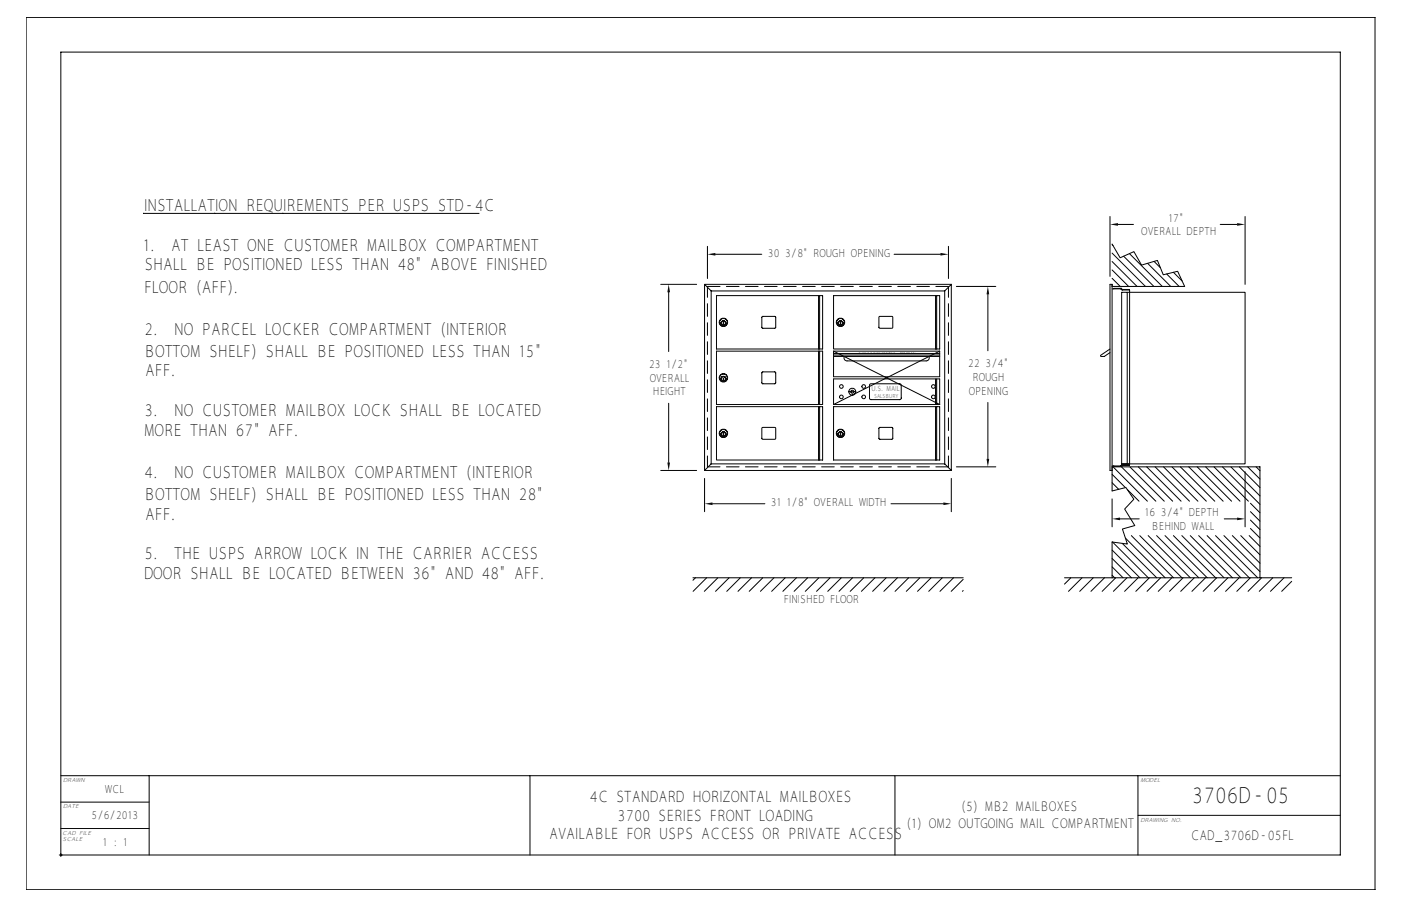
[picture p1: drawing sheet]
<svg xmlns="http://www.w3.org/2000/svg" width="432mm" height="279mm" viewBox="0 0 432 279" stroke-linecap="round" stroke-linejoin="round" font-family="sans-serif">
<g fill="none" stroke="#000" stroke-width=".31">
<path d="M8.1 5.4h415.7v269h-415.7zM44.4 65.8h-.3h103.7M218 76v9.9M220.5 78.4h14.3M275.6 78.4h14.3M292.3 76v9.9M342.1 66.8v18.4M342.8 75.2l2.4 4.3 4.3-1.9 2.3 4.2 4.9-1.5 1.8 4.4 4.5-1 2.1 4.6h-22.3M342.8 78.1l10.2 10.2M342.8 75.5l.3 .3M344.6 69.2h4.7M346.3 79l9.3 9.3"/>
<path d="M348.1 78.2l10.1 10.1M376.1 69.2h5.2M383.7 66.8v20.9M203.6 87.7h11.1M206.1 90.1v18.3M217.2 87.7l2 2M219.2 89.7v53.4M219.2 89.7h72M220.8 91.2h32.7v16.4h-32.7zM222.9 99.4l.1 .8zM234.9 97.7h4.1v3.4h-4.1zM252.3 91.2v16.4"/>
<path d="M252.6 91.2v16.4M256.9 91.2h32.7v16.4h-32.7zM259 99.4l.1 .8zM271 97.7h4.1v3.4h-4.1zM288.4 91.2v16.4M288.7 91.2v16.4M291.2 89.7v53.4M293.2 87.7h-76v57.4M293.2 87.7v57.4M293.2 87.7l-2 2M294.8 88.3h12.1M304.5 90.8v17.4"/>
<path d="M342.8 89.1l2.9-.2v.5h2.5M342.8 85.8l2.5 2.5M342.8 83.2l5.1 5.1M342.8 80.6l7.6 7.7M343.3 89.1v-.2h2.1v.2M345.7 90.1h38v53h-38zM346 89.4v-.1h2.1l.1 54M347.4 90.1v53M353.7 81.2l7.1 7.1M355.7 80.6l1.9 2M359.6 84.5l3.8 3.8M361.7 84l2.7 2.7"/>
<path d="M220.8 108.3h32.7v16.4h-32.7zM222.9 116.6l.1 .7zM234.9 114.8h4.1v3.5h-4.1zM252.3 108.3v16.4M252.6 108.3v16.4M256.9 108.3h32.7M256.9 109h32.7M256.9 109.9h32.7M256.9 109.5h32.7M256.9 108.3l32.7 16.4M256.9 108.3v7.9h32.7v-7.9M260.2 109.9a.95 .95 0 0 0 .9 1.4h24.4a.95 .95 0 0 0 .8-1.4"/>
<path d="M268.1 118.5l9.4-.1 .3 .4-.1 4.1-.4 .3h-9l-.3-.4zM288.4 116.8v7.9M288.7 116.8v7.9M289.6 108.3l-32.7 16.4M342.1 107.6l-2.9 2.2 1.1 .1 1.8-1.2M206.1 124.4v18.2M220.8 125.4h32.7v16.5h-32.7zM222.9 133.7l.1 .7zM234.9 131.9h4.1v3.5h-4.1zM252.3 125.4v16.5M252.6 125.4v16.5M256.9 124.7h32.7"/>
<path d="M256.9 125.4h32.7v16.5h-32.7zM256.9 124.7v-7.9h32.7v7.9M259 133.7l.1 .7zM261.6 120.8h2.2a1.07 1.07 0 0 0-1.6-1 1.07 1.07 0 0 0-.2 1.8 1.07 1.07 0 0 0 1.7-.5l.1-.3M271 131.9h4.1v3.5h-4.1zM288.4 125.4v16.5M288.7 125.4v16.5M304.5 124.1v17.4M203.6 145.1h11.1M217.2 145.1h76M217.2 147.5v10.3M219.2 143.1h72"/>
<path d="M219.2 143.1l-2 2M219.6 155.4h16.1M274.6 155.4h16.2M291.2 143.1l2 2M293.2 147.5v10.3M294.8 144h12.1M342.8 144h45.5v34.2M342.8 143.7h2.6v.2M342.8 145.1h-.7v-57.4h.7v63.7l4.2-1.1 2.5 3.7-2.9 3 3.2 5.1-3.9 1 1.6 4.7-4.7-.7v11.1M342.8 153.8v8.7M342.8 148.9l2 2M342.8 146.3l4.1 4.1"/>
<path d="M343 144l10.6 10.6M345.4 143.7v.2M345.6 144l10.6 10.6M345.7 143.1h2.5M346 143.3v.2h2.1v-.2M347.4 150.9l3.7 3.7M348.2 143.3h-2.5v.6h-2.4v-.2M348.2 144l10.6 10.6M350.8 144l10.6 10.6M353.4 144l10.6 10.6M356 144l10.6 10.6M358.6 144l10.6 10.6"/>
<path d="M361.2 144l10.6 10.6M363.8 144l10.6 10.6M366.4 144l10.6 10.6M369 144l10.6 10.6M371.6 144l10.6 10.6M374.2 144l10.6 10.6M376.8 144l11.5 11.5M379.4 144l8.9 8.9M382 144l6.3 6.3M383.7 145.5v17M384.5 144l3.8 3.8M385.4 157.8l2.9 2.9"/>
<path d="M385.4 155.2l2.9 2.9M387.1 144l1.2 1.2M213.6 178.2h83.3M214.3 178.2l-.7 .7M217.8 178.2l-4.2 4.2M221.3 178.2l-4.2 4.2M224.7 178.2l-4.2 4.2M228.2 178.2l-4.2 4.2M231.6 178.2l-4.2 4.2M235.1 178.2l-4.2 4.2M238.5 178.2l-4.1 4.2M242 178.2l-4.2 4.2"/>
<path d="M245.5 178.2l-4.2 4.2M248.9 178.2l-4.2 4.2M252.4 178.2l-4.2 4.2M255.8 178.2l-4.1 4.2M259.3 178.2l-4.2 4.2M262.8 178.2l-4.2 4.2M266.2 178.2l-4.2 4.2M269.7 178.2l-4.2 4.2M273.1 178.2l-4.1 4.2M276.6 178.2l-4.2 4.2M280.1 178.2l-4.2 4.2M283.5 178.2l-4.2 4.2"/>
<path d="M287 178.2l-4.2 4.2M290.4 178.2l-4.2 4.2M293.9 178.2l-4.2 4.2M296.9 178.7l-3.7 3.7M328.1 178.2h70M330 178.2l-1.9 1.9M333.5 178.2l-4.2 4.2M337 178.2l-4.2 4.2M340.4 178.2l-4.2 4.2M342.8 177.4l.7 .8M342.8 174.8l3.3 3.4M342.8 172.2l5.9 6"/>
<path d="M342.8 169.6l8.5 8.6M342.9 167.2l11 11M343.9 178.2l-4.2 4.2M345.2 160h5.9M345.9 167.6l10.6 10.6M346.9 165.9l12.2 12.3M347.3 178.2l-4.2 4.2M348.7 165.2l13 13M350.8 178.2l-4.2 4.2M351.3 165.2l13 13M353.9 165.2l13 13M354.2 178.2l-4.1 4.2"/>
<path d="M356.5 165.2l13 13M357.7 178.2l-4.2 4.2M359.1 165.2l13 13M361.2 178.2l-4.2 4.2M361.7 165.2l13 13M364.3 165.2l13 13M364.6 178.2l-4.2 4.2M366.8 165.2l13.1 13M368.1 178.2l-4.2 4.2M369.4 165.2l13 13M371.5 178.2l-4.1 4.2M372 165.2l13 13"/>
<path d="M374.6 165.2l13 13M375 178.2l-4.2 4.2M377.2 165.2l11.1 11.1M377.3 160h4M378.5 178.2l-4.2 4.2M379.8 165.2l8.5 8.5M381.9 178.2l-4.2 4.2M382.4 165.2l5.9 5.9M385 165.2l3.3 3.3M385.4 178.2l-4.2 4.2M385.4 163l2.9 2.9M385.4 160.4l2.9 2.9"/>
<path d="M388.8 178.2l-4.1 4.2M392.3 178.2l-4.2 4.2M395.8 178.2l-4.2 4.2M398.1 179.3l-3.1 3.1M296.9 182.1l-.3 .3M18.8 239.2h144.5M46 239.2v24.5M163.3 239.2h112.5v24.5M163.3 239.2v24.5M275.8 239.2h137.3M350.7 239.2v24.5M18.8 255.5h27.2"/>
<path d="M18.8 247.4h27.2M53.8 243.6l1-.6 .9-.2h55.3a2.68 2.68 0 0 1 2.6 2.7v6.3a2.68 2.68 0 0 1-2.6 2.7h-55.3a2.68 2.68 0 0 1-2.7-2.7v-6.7zM54.1 243.9l.9-.6 .7-.1h55.3a2.3 2.3 0 0 1 2.3 2.3v6.3a2.3 2.3 0 0 1-2.3 2.3h-55.3a2.3 2.3 0 0 1-2.3-2.3v-6.7zM54.3 244.2l1.4-.6h55.3a1.91 1.91 0 0 1 1.9 1.9v6.3a1.91 1.91 0 0 1-1.9 1.9h-55.3a1.91 1.91 0 0 1-1.9-1.9v-6.3zM55 244.8l.7-.3h55.3l.6 .3 .3 .7v6.3l-.3 .7-.6 .3h-55.3l-.7-.3-.3-.7v-6.3zM55.1 249.8h1.2M55.1 249.4h5.9M55.1 246h56.5M55.1 245.6h56.5M55.1 251.7h56.5M55.1 251.4h56.5M55.1 246.4h1.7"/>
<path d="M55.1 246.8h1.4M55.1 247.2h1.3M55.1 247.5h1.2M55.1 247.9h1.2M55.1 248.3h1.2M55.1 248.7h1.4M55.1 249.1h1.6M55.1 250.2h1.3M55.1 250.6h1.4M55.1 251h1.8M55.1 245.2h56.4M55.1 252.1h56.4"/>
<path d="M55.6 244.9h55.5M55.6 252.4h55.5M55.7 244.9l-.4 .2-.2 .4v6.3l.2 .4 .4 .2M56.3 249.4a1.48 1.48 0 0 0 1.4 1.9M56.5 249.4l.2 1.1 .7 .5h3.9a1.52 1.52 0 0 0 1.2-1.4 1.52 1.52 0 0 0-1.2-1.5h-2.9l-.3-.3 .3-.3h2.3l.3 .4h1.5l-.1-1-.5-.5-4.2-.1a1.52 1.52 0 0 0-1.2 1.5 1.52 1.52 0 0 0 1.2 1.5h3l.3 .3-.3 .3h-2.3l-.3-.5M57.7 246.1a1.73 1.73 0 0 0-1.4 1.7 1.73 1.73 0 0 0 1.4 1.7M58.2 249.8h2.6M58.3 247.8h2.4M61.3 246.1a1.54 1.54 0 0 1 1.4 2h-.6l.4 .5 .2 1.1 1.9-3.5M62.2 246.4h2.3M62.3 248.3h1.2M62.5 246.8h1.8"/>
<path d="M62.6 248.7h.7M62.7 247.2h1.4M62.7 249.1h.4M62.7 247.5h1.2M62.7 247.9h1M64.2 251.1l.4-.9h2.7l.5 .9M64.2 251h3.5M64.4 250.6h3.1M64.8 246.3h2.4l2.5 4.7h-1.7l-.7-1.1h-2.7l-.6 1.1h-1.8zM66 247.3l.7 1.4h-1.5zM66 247.7l.3 .6h-.6zM67.3 246.2l2.4 4.4v-4.3"/>
<path d="M67.5 246.4h2.2M67.7 246.8h2M67.9 247.2h1.8M68.1 247.5h1.6M68.3 247.9h1.4M68.5 248.3h1.2M68.7 248.7h1M68.9 249.1h.8M69.1 249.4h.6M69.3 249.8h.4M69.9 246.3h1.5v3.6h3.9v1.1h-5.4zM71.6 246.8h3.9"/>
<path d="M71.6 247.2h3.7M71.6 247.5h3.7M71.6 247.9h3.7M71.6 248.3h3.7M71.6 248.7h3.8M75.5 251v-.4l.5 .5 .7 .2M75.8 246.4h-4.2v3h3.7M75.8 246.6l.9-.3h3.9l.7 .6 .2 1h-1.6l-.3-.4h-2.3l-.3 .3 .3 .3h3a1.52 1.52 0 0 1 1.2 1.5 1.52 1.52 0 0 1-1.2 1.4l-4.2-.1-.5-.4-.1-1.1h1.5l.3 .5h2.3l.3-.3-.3-.3h-2.9a1.56 1.56 0 0 1-.9-2.7zM76.7 246.1a1.75 1.75 0 0 0-1.5 1.2 1.75 1.75 0 0 0 .5 1.8h-4.1M77.2 249.8h2.6M77.4 249.4h2.2M77.5 247.5h2.1"/>
<path d="M77.5 247.9h2.1M80.3 246.1a1.54 1.54 0 0 1 1.4 2h-.7a1.77 1.77 0 0 1 .7 1.8 1.77 1.77 0 0 1-1.4 1.4M81.1 251h1.1M81.2 246.4h1M81.3 248.3h.9M81.5 250.6h.7M81.5 246.8h.7M81.5 248.7h.7M81.6 250.2h.6M81.6 247.2h.6M81.7 249.1h.5M81.7 249.8h.5"/>
<path d="M81.7 249.4h.5M81.7 247.5h.5M81.7 247.9h.5M82.2 246.3v4.7M84 247.4h2.6l.3 .4-.3 .3h-2.6zM84 249.2h2.6l.3 .4-.3 .3h-2.6zM84.2 247.6l2.5 .1-2.5 .2zM84.2 249.4l2.5 .2-2.5 .1zM87.1 246.1a1.62 1.62 0 0 1 1.3 2.4 1.69 1.69 0 0 1-1.2 2.8M87.1 246.3a1.44 1.44 0 0 1 1 2.3 1.49 1.49 0 0 1-.9 2.4h-4.8v-4.7h4.8M88 246.4h1.2M88.1 251h1.7"/>
<path d="M88.3 246.8h.9M88.4 250.6h1M88.5 248.3h.7M88.5 248.7h.7M88.5 247.2h.7M88.5 247.9h.7M88.5 247.5h.7M88.6 250.2h.7M88.6 249.1h.6M88.6 249.8h.6M88.6 249.4h.6M89.2 246.3v3.6a1.4 1.4 0 0 0 1.4 1.4"/>
<path d="M89.4 246.3h1.6v3.3l.3 .3 3-.1 .1-3.5h1.5l-.1 4.2-.5 .4-.6 .1-4.7-.1-.4-.4-.2-.6zM91.2 246.3l.1 3.4h2.9v-3.4M91.2 249.4h3M91.2 246.4h3M91.2 246.8h3M91.2 247.2h3M91.2 247.5h3M91.2 247.9h3M91.2 248.3h3M91.2 248.7h3M91.2 249.1h3M95.6 251h1.2"/>
<path d="M95.9 250.6h.9M96.1 250.2h.7M96.1 246.3v3.6a1.4 1.4 0 0 1-1.4 1.4M96.1 249.8h.7M96.1 249.4h.7M96.1 246.4h.7M96.1 246.8h.7M96.1 247.2h.7M96.1 247.5h.7M96.1 247.9h.7M96.1 248.3h.7M96.1 248.7h.7"/>
<path d="M96.1 249.1h.7M96.8 246.3v4.7M98.6 247.4h2.7l.2 1.1-.3 .2h-2.6zM98.8 247.6h2.4l.1 .8-2.5 .1zM98.8 247.9h2.5M98.8 248.3h2.5M98.8 250.2h2.5M98.8 250.6h2.5M98.8 251h2.5M101.3 250.2l-2.5-.1v.9M101.3 250.2v.8M101.8 246.1a1.4 1.4 0 0 1 1.4 1.4v1.1l1.6 .1"/>
<path d="M102.9 246.4l2.7 3.2v1.4M103 248.6v.2a.48 .48 0 0 0-.3 .5 .48 .48 0 0 0 .3 .4v1.3h-1.5v-.9l-.3-.2h-2.6v1.1h-1.6v-4.7h4.8l.9 .3a2.15 2.15 0 0 1 .3 2M103 246.3h2l1.6 1.8 1.6-1.8h2l-2.8 3.2v1.5h-1.6v-1.5zM103.1 249.4h2.4M103.1 249.1h2.1M103.2 247.2h.3M103.2 249.8h2.4M103.2 248.6l-.2 .7 .2 1.7M103.2 247.5h.6M103.2 247.9h1M103.2 248.3h1.3M103.2 250.2h2.4"/>
<path d="M103.2 250.6h2.4M103.2 251h2.4M105.2 246.1l1.4 1.6 1.4-1.6M105.4 246.4h2.4M105.8 246.8h1.7M106.1 247.2h1M106.4 247.5h.4M107.6 249.8h4M107.6 250.2h4M107.6 250.6h4M107.6 251h4M107.7 249.4h3.9"/>
<path d="M108 249.1h3.6M108.4 248.7h3.2M108.7 248.3h2.9M109 247.9h2.6M109.4 247.5h2.2M109.7 247.2h1.9M110 246.8h1.6M111 244.9l.4 .2 .2 .4v6.3l-.2 .4-.4 .2M111.6 246.4h-1.2l-2.8 3.2v1.4M350.7 251.4h62.4M18.3 263.7h394.8v-247.6h-394.3v248.1"/>
<circle cx="223" cy="99.7" r=".76"/>
<circle cx="223" cy="99.4" r="1.19"/>
<circle cx="223" cy="99.4" r="1.28"/>
<circle cx="223" cy="99.7" r=".7"/>
<circle cx="223" cy="99.7" r=".73"/>
<circle cx="259.1" cy="99.4" r="1.28"/>
<circle cx="259.1" cy="99.4" r="1.19"/>
<circle cx="259.1" cy="99.7" r=".76"/>
<circle cx="259.1" cy="99.7" r=".73"/>
<circle cx="259.1" cy="99.7" r=".7"/>
<circle cx="223" cy="116.8" r=".7"/>
<circle cx="223" cy="116.8" r=".76"/>
<circle cx="223" cy="116.5" r="1.19"/>
<circle cx="223" cy="116.5" r="1.28"/>
<circle cx="223" cy="116.8" r=".73"/>
<circle cx="259.3" cy="119.2" r=".56"/>
<circle cx="266.2" cy="119.2" r=".56"/>
<circle cx="287.7" cy="119.2" r=".56"/>
<circle cx="223" cy="133.6" r="1.19"/>
<circle cx="223" cy="133.9" r=".7"/>
<circle cx="223" cy="133.9" r=".76"/>
<circle cx="223" cy="133.6" r="1.28"/>
<circle cx="223" cy="133.9" r=".73"/>
<circle cx="259.1" cy="133.6" r="1.19"/>
<circle cx="259.1" cy="133.9" r=".73"/>
<circle cx="259.1" cy="133.6" r="1.28"/>
<circle cx="259.1" cy="133.9" r=".7"/>
<circle cx="259.1" cy="133.9" r=".76"/>
<circle cx="259.3" cy="122.4" r=".56"/>
<circle cx="262.7" cy="120.8" r=".46"/>
<circle cx="266.2" cy="122.4" r=".56"/>
<circle cx="287.7" cy="122.4" r=".56"/>
</g>
<path d="M218 88.3h74.3M218 144h74.3" fill="none" stroke="#000" stroke-width=".31" stroke-dasharray="3.9 2"/>
<path d="M218 144v-55.7M292.3 144v-55.7" fill="none" stroke="#000" stroke-width=".31" stroke-dasharray="3.9 2" stroke-dashoffset=".6"/>
<path d="M218 78.4l2.5-.4v.8zM289.9 78l2.4 .4-2.4 .4zM342.1 69.2l2.5-.4v.8zM381.3 68.8l2.4 .4-2.4 .4zM206.1 87.7l.4 2.4h-.8zM304.5 88.3l.4 2.5h-.8zM205.7 142.6h.8l-.4 2.5zM217.2 155.4l2.4-.5v.9zM290.8 154.9l2.4 .5-2.4 .4zM304.1 141.5h.8l-.4 2.5zM342.8 160l2.4-.4v.8zM381.3 159.6l2.4 .4-2.4 .4z" fill="#000"/>
<path d="M46.7 241h115.2v21.8h-115.2z" fill-rule="evenodd" fill="#fff"/>
<text font-size="6.9" x="367.3" y="247.8">3706D-05</text>
<g font-size="5.2">
<text x="44.4" y="65.1">INSTALLATION REQUIREMENTS PER USPS STD-4C</text>
<text x="44.1" y="77.3">1.</text>
<text x="52.8" y="77.3">AT LEAST ONE CUSTOMER MAILBOX COMPARTMENT</text>
<text x="44.5" y="83.4">SHALL BE POSITIONED LESS THAN 48&quot; ABOVE FINISHED</text>
<text x="44.4" y="90.2">FLOOR (AFF).</text>
<text x="44.5" y="103.2">2.</text>
<text x="53.7" y="103.2">NO PARCEL LOCKER COMPARTMENT (INTERIOR</text>
<text x="44.4" y="110">BOTTOM SHELF) SHALL BE POSITIONED LESS THAN 15&quot;</text>
<text x="44.8" y="116.1">AFF.</text>
<text x="44.5" y="128.3">3.</text>
<text x="53.7" y="128.3">NO CUSTOMER MAILBOX LOCK SHALL BE LOCATED</text>
<text x="44.4" y="134.4">MORE THAN 67&quot; AFF.</text>
<text x="44.5" y="147.4">4.</text>
<text x="53.7" y="147.4">NO CUSTOMER MAILBOX COMPARTMENT (INTERIOR</text>
<text x="44.4" y="154.2">BOTTOM SHELF) SHALL BE POSITIONED LESS THAN 28&quot;</text>
<text x="44.8" y="160.3">AFF.</text>
<text x="44.5" y="172.5">5.</text>
<text x="53.7" y="172.5">THE USPS ARROW LOCK IN THE CARRIER ACCESS</text>
<text x="44.4" y="178.6">DOOR SHALL BE LOCATED BETWEEN 36&quot; AND 48&quot; AFF.</text>
</g>
<g font-size="4.8">
<text x="181.8" y="247.5">4C STANDARD HORIZONTAL MAILBOXES</text>
<text x="190.4" y="253.2">3700 SERIES FRONT LOADING</text>
<text x="169.2" y="258.9">AVAILABLE FOR USPS ACCESS OR PRIVATE ACCESS</text>
</g>
<g font-size="4.1">
<text x="296.3" y="250">(5) MB2 MAILBOXES</text>
<text x="279.4" y="255.4">(1) OM2 OUTGOING MAIL COMPARTMENT</text>
<text x="367" y="259">CAD_3706D-05FL</text>
</g>
<g font-size="3.5">
<text x="360.2" y="68.4">17&quot;</text>
<text x="351.7" y="72.5">OVERALL DEPTH</text>
<text x="236.7" y="79.2">30 3/8&quot; ROUGH OPENING</text>
<text x="200.1" y="113.5">23 1/2&quot;</text>
<text x="298.4" y="113.3">22 3/4&quot;</text>
<text x="200.2" y="117.8">OVERALL</text>
<text x="299.8" y="117.6">ROUGH</text>
<text x="201.2" y="121.9">HEIGHT</text>
<text x="298.6" y="121.7">OPENING</text>
<text x="237.6" y="156.2">31 1/8&quot; OVERALL WIDTH</text>
<text x="352.8" y="159.2">16 3/4&quot; DEPTH</text>
<text x="354.9" y="163.5">BEHIND WALL</text>
<text x="241.6" y="186">FINISHED FLOOR</text>
<text x="32.4" y="244.5">WCL</text>
<text x="28.2" y="252.6">5/6/2013</text>
<text x="31.7" y="260.8">1 : 1</text>
</g>
<text font-size="2.2" x="268.6" y="120.6">U.S. MAIL</text>
<g font-size="1.8">
<text x="19.5" y="241.2">DRAWN</text>
<text x="351.5" y="241.2">MODEL</text>
<text x="19.5" y="249.3">DATE</text>
<text x="19.2" y="257.5">CAD FILE</text>
<text x="351.5" y="253.4">DRAWING NO.</text>
<text x="19.3" y="259.5">SCALE</text>
</g>
<text font-size="1.7" x="269.4" y="122.6">SALSBURY</text>
<g font-size=".5">
<text x="264.7" y="108.8">OUTGOING</text>
<text x="277.4" y="108.8">MAIL</text>
</g>
</svg>
